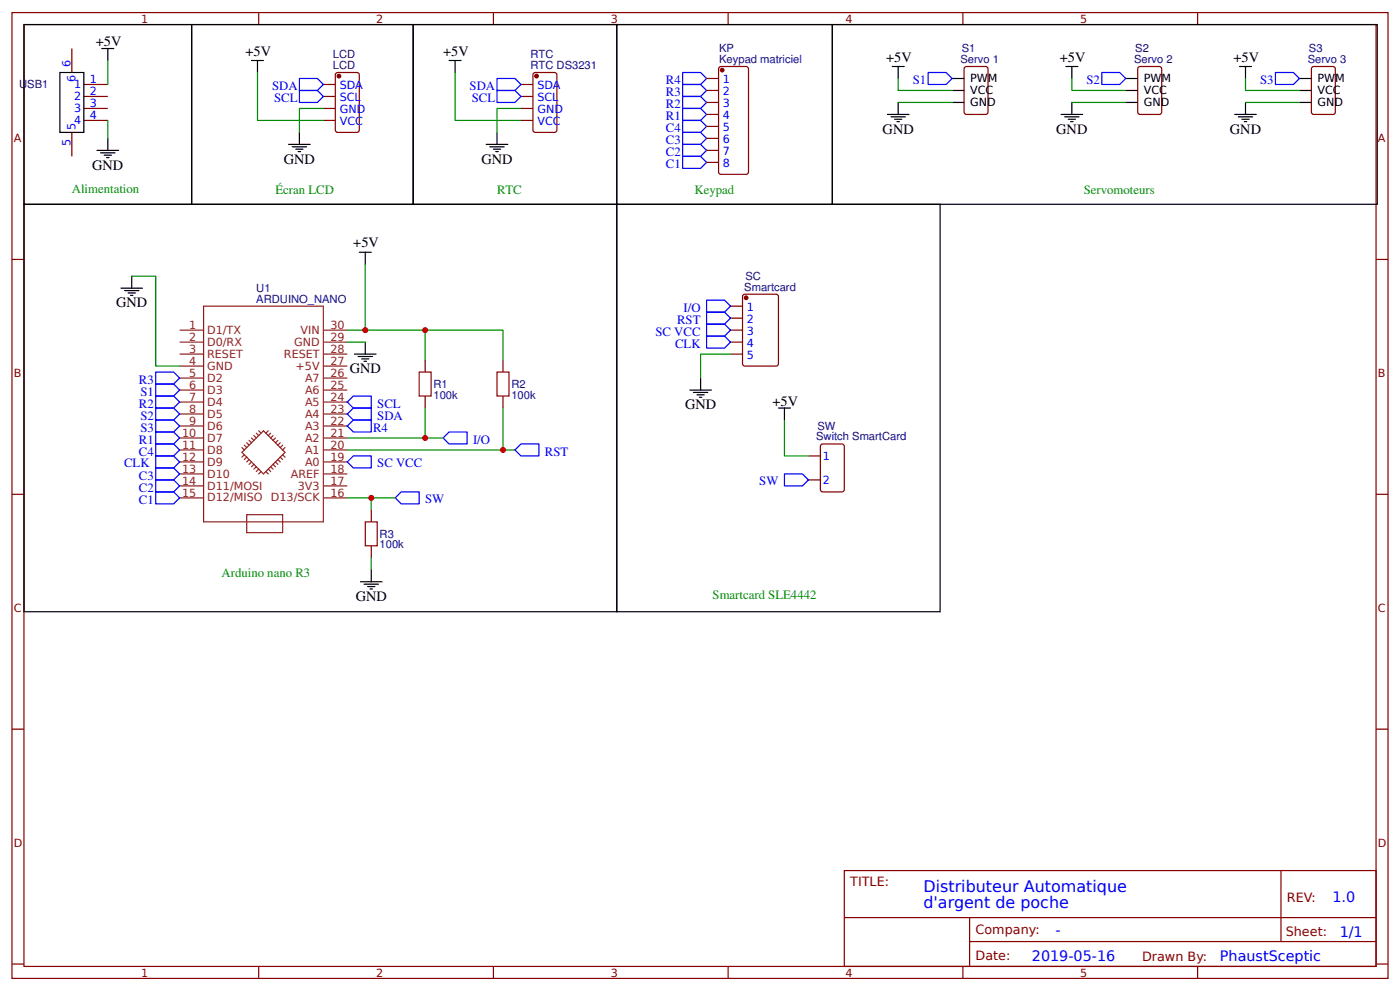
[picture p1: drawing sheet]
<svg xmlns="http://www.w3.org/2000/svg" width="309mm" height="219mm" viewBox="0 0 309 219" stroke-linecap="round" stroke-linejoin="round" font-family="sans-serif">
<g fill="none" stroke="#800" stroke-width=".26">
<path d="M2.6 2.8h304.1v213.2h-304.1zM5.3 5.4h298.7v208h-298.7zM15.9 10.7v5.3M18.5 18.7h5.3M57.1 2.8v2.6M71.4 18.7h2.7M74.3 16.1l4.5-.1 .5 .3 .1 12.4-.3 .5h-4.5l-.4-.2-.1-12.5zM109 2.8v2.6M115.1 18.7h2.6M118 16.1l4.5-.1 .5 .3v12.4l-.2 .5h-4.5l-.5-.2-.1-12.5zM156.1 17.3h2.6M156.1 20h2.6"/>
<path d="M159 14.8l5.8-.1 .3 .1 .3 .4v22.8l-.1 .2-.5 .3h-5.5l-.5-.3-.1-.2v-22.8zM160.9 2.8v2.6M212.7 2.8v2.6M213.1 14.9l.4-.2h4.3l.4 .2 .1 9.8-.3 .5-4.5 .1-.4-.3zM251.4 14.9l.5-.2h4.2l.5 .2v9.8l-.2 .5-4.5 .1-.5-.3zM264.6 2.8v2.6M289.8 14.9l.4-.2h4.3l.4 .2 .1 9.8-.3 .5-4.5 .1-.4-.3zM15.9 29.2v5.3M18.5 21.3h5.3M18.5 23.9h5.3M18.5 26.6h5.3M71.4 21.3h2.7"/>
<path d="M71.4 23.9h2.7M71.4 26.6h2.7M115.1 21.3h2.6M115.1 23.9h2.6M115.1 26.6h2.6M156.1 22.6h2.6M156.1 25.3h2.6M156.1 27.9h2.6M156.1 30.6h2.6M156.1 33.2h2.6M156.1 35.9h2.6M2.6 57.3h2.7"/>
<path d="M304 57.3h2.7M93.9 79.5v2.7M111.1 79.5v2.7M161.4 67.6h2.6M161.4 70.2h2.6M161.4 72.9h2.6M161.4 75.5h2.6M161.4 78.2h2.6M164.3 65h7.1l.5 .2 .1 15.1-.3 .5h-7.1l-.5-.2-.1-15.1zM93.9 87.4v2.7M111.1 87.4v2.7M181.3 98.3l.5-.3h4.2l.5 .3v9.8l-.2 .4-4.5 .1-.5-.3z"/>
<path d="M2.6 109.1h2.7M82 112.6v2.6M178.6 100.7h2.6M178.6 106h2.6M304 109.1h2.7M82 120.5v2.7M2.6 161h2.7M304 161h2.7M186.5 192.2h117.5v21.2h-117.5zM283 192.2v15.7M2.6 212.9h2.7M57.1 213.4v2.6"/>
<path d="M109 213.4v2.6M160.9 213.4v2.6M186.6 202.6h117.3M212.7 213.4v2.6M214.2 207.9h89.7M214.2 202.6v10.6M264.6 213.4v2.6M304 212.9h2.7"/>
</g>
<g fill="none" stroke="#8d2323" stroke-width=".26">
<path d="M39.7 78.2h5.3M39.7 75.5h5.3M39.7 72.9h5.3M45 67.6h26.4v47.6h-26.4zM71.4 78.2h5.3M71.4 75.5h5.3M71.4 72.9h5.3M39.7 99.4h5.3M39.7 96.7h5.3M39.7 94.1h5.3M39.7 91.4h5.3M39.7 88.8h5.3"/>
<path d="M39.7 86.1h5.3M39.7 83.5h5.3M39.7 80.8h5.3M53.4 99.9l4.8-4.8 4.8 4.8-4.8 4.7zM53.4 98.8l.6 .6M54 98.3l.5 .5M54.5 97.8l.5 .5M55 97.2l.6 .6M55.6 96.7l.5 .5M56.1 96.2l.5 .5M56.6 95.6l.5 .6M57.1 95.1l.6 .5"/>
<path d="M59.3 95.1l-.6 .5M59.8 95.6l-.5 .6M60.3 96.2l-.5 .5M60.9 96.7l-.6 .5M61.4 97.2l-.5 .6M61.9 97.8l-.5 .5M62.4 98.3l-.5 .5M63 98.8l-.6 .6M71.4 99.4h5.3M71.4 96.7h5.3M71.4 94.1h5.3M71.4 91.4h5.3"/>
<path d="M71.4 88.8h5.3M71.4 86.1h5.3M71.4 83.5h5.3M71.4 80.8h5.3M39.7 107.3h5.3M39.7 104.6h5.3M39.7 102h5.3M39.7 109.9h5.3M54 100.4l-.6 .5M54.5 113.6h7.9v4h-7.9zM54.5 100.9l-.5 .6M55 101.5l-.5 .5"/>
<path d="M55.6 102l-.6 .5M56.1 102.5l-.5 .6M56.6 103.1l-.5 .5M57.1 103.6l-.5 .5M57.7 104.1l-.6 .5M58.7 104.1l.6 .5M59.3 103.6l.5 .5M59.8 103.1l.5 .5M60.3 102.5l.6 .6M60.9 102l.5 .5M61.4 101.5l.5 .5M61.9 100.9l.5 .6"/>
<path d="M62.4 100.4l.6 .5M71.4 107.3h5.3M71.4 104.6h5.3M71.4 102h5.3M71.4 109.9h5.3"/>
</g>
<g fill="none" stroke="#000" stroke-width=".26">
<path d="M5.3 5.4h37v39.7h-37zM13.2 16h5.3v13.2h-5.3zM22.5 10.7h2.6M23.8 10.7v2.7M42.3 5.4h49v39.7h-49zM55.6 13.4h2.6M56.9 13.4v2.6M91.3 5.4h45v39.7h-45zM99.2 13.4h2.7M100.5 13.4v2.6M136.3 5.4h47.6v39.7h-47.6zM183.9 5.4h120.4v39.7h-120.4z"/>
<path d="M197.1 14.7h2.7M198.4 14.7v2.6M210.3 17.3h2.7M210.3 20h2.7M235.5 14.7h2.6M236.8 14.7v2.6M248.7 17.3h2.7M248.7 20h2.7M273.8 14.7h2.7M275.2 14.7v2.6M287.1 17.3h2.6M287.1 20h2.6"/>
<path d="M21.4 33.2h4.8M22.2 33.7h3.2M23 34.3h1.6M23.5 34.8h.6M23.8 30.6v2.6M63.8 31.9h4.7M64.6 32.4h3.1M65.4 32.9h1.5M65.9 33.5h.5M66.1 29.2v2.7M107.4 31.9h4.8M108.2 32.4h3.2"/>
<path d="M109 32.9h1.6M109.5 33.5h.6M109.8 29.2v2.7M196.1 25.3h4.7M196.8 25.8h3.2M197.6 26.3h1.6M198.2 26.9h.5M198.4 22.6v2.7M210.3 22.6h2.7M234.4 25.3h4.8M235.2 25.8h3.2M236 26.3h1.6"/>
<path d="M236.5 26.9h.6M236.8 22.6v2.7M248.7 22.6h2.7M272.8 25.3h4.7M273.6 25.8h3.2M274.4 26.3h1.6M274.9 26.9h.5M275.2 22.6v2.7M287.1 22.6h2.6M5.3 45.1h131v90h-131zM79.4 55.7h2.6M80.7 55.7v2.6"/>
<path d="M136.3 45.1h71.4v90h-71.4zM26.7 63.6h4.8M27.5 64.2h3.2M28.3 64.7h1.6M28.8 65.2h.6M29.1 61v2.6M78.3 78.2h4.8M79.1 78.7h3.2M79.9 79.2h1.6M80.4 79.8h.6M80.7 75.5v2.7M152.4 86.1h4.8"/>
<path d="M153.2 86.7h3.2M154 87.2h1.6M154.5 87.7h.5M154.8 83.5v2.6M172 90.1h2.6M173.3 90.1v2.6M79.6 128.5h4.8M80.4 129h3.2M81.2 129.5h1.6M81.8 130h.5M82 125.8v2.7"/>
</g>
<g fill="none" stroke="#00f" stroke-width=".26">
<path d="M66.1 17.3h4l1.3 1.4-1.3 1.3h-4zM66.1 20h4l1.3 1.3-1.3 1.3h-4zM109.8 17.3h4l1.3 1.4-1.3 1.3h-4zM109.8 20h4l1.3 1.3-1.3 1.3h-4zM150.8 18.7h4l1.3 1.3-1.3 1.3h-4zM150.8 16h4l1.3 1.3-1.3 1.4h-4zM205.1 16h3.9l1.3 1.3-1.3 1.4h-3.9zM243.4 16h4l1.3 1.3-1.3 1.4h-4zM281.8 16h4l1.3 1.3-1.3 1.4h-4zM150.8 23.9h4l1.3 1.4-1.3 1.3h-4zM150.8 21.3h4l1.3 1.3-1.3 1.3h-4zM150.8 34.5h4l1.3 1.4-1.3 1.3h-4z"/>
<path d="M150.8 31.9h4l1.3 1.3-1.3 1.3h-4zM150.8 29.2h4l1.3 1.4-1.3 1.3h-4zM150.8 26.6h4l1.3 1.3-1.3 1.3h-4zM156.1 68.9h4l1.3 1.3-1.3 1.4h-4zM156.1 74.2h4l1.3 1.3-1.3 1.4h-4zM156.1 66.3h4l1.3 1.3-1.3 1.3h-4zM156.1 71.6h4l1.3 1.3-1.3 1.3h-4zM34.4 95.4h4l1.3 1.3-1.3 1.3h-4zM34.4 87.4h4l1.3 1.4-1.3 1.3h-4zM34.4 82.2h4l1.3 1.3-1.3 1.3h-4zM34.4 98h4l1.3 1.4-1.3 1.3h-4zM34.4 84.8h4l1.3 1.3-1.3 1.3h-4z"/>
<path d="M34.4 90.1h4l1.3 1.3-1.3 1.3h-4zM34.4 92.7h4l1.3 1.4-1.3 1.3h-4zM76.7 94.1l1.4-1.4h3.9v2.7h-3.9zM78.1 90.1h3.9v2.6h-3.9l-1.4-1.3zM78.1 87.4h3.9v2.7h-3.9l-1.4-1.3zM99.2 95.4h4v2.6h-4l-1.3-1.3zM115.1 98h4v2.7h-4l-1.3-1.3zM34.4 108.6h4l1.3 1.3-1.3 1.4h-4zM34.4 106h4l1.3 1.3-1.3 1.3h-4zM34.4 103.3h4l1.3 1.3-1.3 1.4h-4zM34.4 100.7h4l1.3 1.3-1.3 1.3h-4zM78.1 100.7h3.9v2.6h-3.9l-1.4-1.3z"/>
<path d="M88.6 108.6h4v2.7h-4l-1.3-1.4zM173.3 104.6h4l1.3 1.4-1.3 1.3h-4z"/>
</g>
<g fill="#800" stroke="#800" stroke-width=".26">
<circle cx="74.9" cy="16.8" r=".4"/>
<circle cx="118.5" cy="16.8" r=".4"/>
<circle cx="159.5" cy="15.5" r=".4"/>
<circle cx="164.8" cy="65.7" r=".4"/>
</g>
<g fill="none" stroke="#080" stroke-width=".26">
<path d="M23.8 13.4v5.3M56.9 16v10.6h14.5M100.5 16v10.6h14.6M198.4 17.3v2.7h11.9M236.8 17.3v2.7h11.9M275.2 17.3v2.7h11.9M23.8 26.6v4M71.4 23.9h-5.3v5.3M115.1 23.9h-5.3v5.3M198.4 22.6h11.9M236.8 22.6h11.9M275.2 22.6h11.9"/>
<path d="M80.7 58.3v14.6h-4M29.1 61h5.3v19.8h5.3M76.7 75.5h4M80.7 72.9h30.4v6.6M93.9 72.9v6.6M161.4 78.2h-6.6v5.3M76.7 99.4h37.1M76.7 96.7h21.2M93.9 90.1v6.6M111.1 90.1v9.3M173.3 92.7v8h5.3M76.7 109.9h5.3v2.7"/>
<path d="M82 109.9h5.3M82 123.2v2.6"/>
</g>
<path d="M92.6 82.2h2.6v5.2h-2.6zM109.8 82.2h2.6v5.2h-2.6zM80.7 115.2h2.6v5.3h-2.6z" fill="none" stroke="#a00000" stroke-width=".26"/>
<g fill="#c00">
<circle cx="111.1" cy="99.4" r=".66"/>
<circle cx="93.9" cy="72.9" r=".66"/>
<circle cx="82" cy="109.9" r=".66"/>
<circle cx="80.7" cy="72.9" r=".66"/>
<circle cx="93.9" cy="96.7" r=".66"/>
</g>
<g font-size="3.5" fill="#00f">
<text x="204" y="196.9">Distributeur Automatique</text>
<text x="204" y="200.5">d'argent de poche</text>
</g>
<g font-size="3.2">
<text x="21.2" y="10.2">+5V</text>
<text x="54.2" y="12.4">+5V</text>
<text x="97.9" y="12.4">+5V</text>
<text x="195.8" y="13.8">+5V</text>
<text x="234.2" y="13.8">+5V</text>
<text x="272.5" y="13.8">+5V</text>
<text x="195" y="29.5">GND</text>
<text x="233.4" y="29.5">GND</text>
<text x="271.7" y="29.5">GND</text>
<text x="20.4" y="37.4">GND</text>
<text x="62.7" y="36.1">GND</text>
<text x="106.4" y="36.1">GND</text>
<text x="78.1" y="54.6">+5V</text>
<text x="25.7" y="67.9">GND</text>
<text x="77.3" y="82.4">GND</text>
<text x="170.7" y="89.6">+5V</text>
<text x="151.3" y="90.4">GND</text>
<text x="78.6" y="132.7">GND</text>
</g>
<g font-size="3.2" fill="#00f">
<text x="294.4" y="199.2">1.0</text>
<text x="233.2" y="206.3">-</text>
<text x="296" y="206.9">1/1</text>
<text x="228" y="212.2">2019-05-16</text>
<text x="269.5" y="212.1">PhaustSceptic</text>
</g>
<g font-size="2.8" fill="#00f">
<text x="60.1" y="20">SDA</text>
<text x="60.6" y="22.6">SCL</text>
<text x="103.8" y="20">SDA</text>
<text x="104.2" y="22.6">SCL</text>
<text x="147.1" y="23.9">R2</text>
<text x="147.1" y="21.3">R3</text>
<text x="147.1" y="18.7">R4</text>
<text x="201.7" y="18.7">S1</text>
<text x="240" y="18.7">S2</text>
<text x="278.4" y="18.7">S3</text>
<text x="147.1" y="26.6">R1</text>
<text x="147.1" y="29.2">C4</text>
<text x="147.1" y="34.5">C2</text>
<text x="147.1" y="31.9">C3</text>
<text x="147.1" y="37.2">C1</text>
<text x="149.6" y="71.5">RST</text>
<text x="151" y="68.8">I/O</text>
<text x="144.8" y="74.1">SC VCC</text>
<text x="149.1" y="76.8">CLK</text>
<text x="30.7" y="84.8">R3</text>
<text x="31" y="87.4">S1</text>
<text x="83.3" y="90">SCL</text>
<text x="30.7" y="90.1">R2</text>
<text x="31" y="92.7">S2</text>
<text x="31" y="95.4">S3</text>
<text x="82.4" y="95.4">R4</text>
<text x="83.3" y="92.6">SDA</text>
<text x="30.7" y="98">R1</text>
<text x="30.7" y="100.7">C4</text>
<text x="104.5" y="97.9">I/O</text>
<text x="120.4" y="100.6">RST</text>
<text x="27.4" y="103.2">CLK</text>
<text x="30.7" y="106">C3</text>
<text x="83.3" y="103.2">SC VCC</text>
<text x="167.7" y="107.2">SW</text>
<text x="30.7" y="111.3">C1</text>
<text x="30.7" y="108.6">C2</text>
<text x="93.9" y="111.2">SW</text>
</g>
<g font-size="2.8" fill="#090">
<text x="15.9" y="42.5">Alimentation</text>
<text x="60.9" y="42.7">Écran LCD</text>
<text x="109.8" y="42.7">RTC</text>
<text x="153.5" y="42.7">Keypad</text>
<text x="239.4" y="42.7">Servomoteurs</text>
<text x="48.9" y="127.4">Arduino nano R3</text>
<text x="157.4" y="132.3">Smartcard SLE4442</text>
</g>
<g font-size="2.8" fill="#800">
<text x="187.9" y="195.7">TITLE:</text>
<text x="284.3" y="199.2">REV:</text>
<text x="215.5" y="206.3">Company:</text>
<text x="284.1" y="206.8">Sheet:</text>
<text x="215.5" y="212.1">Date:</text>
<text x="252.3" y="212.1">Drawn By:</text>
</g>
<g font-size="2.5" fill="#800">
<text x="31.2" y="5">1</text>
<text x="83.1" y="5">2</text>
<text x="134.9" y="5">3</text>
<text x="186.8" y="5">4</text>
<text x="238.7" y="5">5</text>
<text x="3" y="31.4">A</text>
<text x="304.4" y="31.4">A</text>
<text x="3" y="83.2">B</text>
<text x="304.4" y="83.2">B</text>
<text x="3" y="135.1">C</text>
<text x="304.4" y="135.1">C</text>
<text x="3" y="186.9">D</text>
<text x="304.4" y="186.9">D</text>
<text x="31.2" y="215.6">1</text>
<text x="83.1" y="215.6">2</text>
<text x="134.9" y="215.6">3</text>
<text x="186.8" y="215.6">4</text>
<text x="238.7" y="215.6">5</text>
</g>
<g font-size="2.5" fill="#000080">
<text x="158.9" y="11.5">KP</text>
<text x="212.5" y="11.5">S1</text>
<text x="250.8" y="11.5">S2</text>
<text x="289.2" y="11.5">S3</text>
<text x="73.6" y="15.2">LCD</text>
<text x="73.6" y="12.8">LCD</text>
<text x="117.2" y="15.2">RTC DS3231</text>
<text x="117.2" y="12.8">RTC</text>
<text x="158.9" y="13.9">Keypad matriciel</text>
<text x="212.2" y="13.9">Servo 1</text>
<text x="250.6" y="13.9">Servo 2</text>
<text x="288.9" y="13.9">Servo 3</text>
<text x="4.2" y="19.4">USB1</text>
<text x="56.6" y="64.4">U1</text>
<text x="164.4" y="64.2">Smartcard</text>
<text x="164.7" y="61.8">SC</text>
<text x="56.6" y="66.8">ARDUINO_NANO</text>
<text x="95.8" y="88">100k</text>
<text x="95.8" y="85.7">R1</text>
<text x="113" y="88">100k</text>
<text x="113" y="85.7">R2</text>
<text x="180.6" y="94.9">SW</text>
<text x="180.3" y="97.2">Switch SmartCard</text>
<text x="83.9" y="118.8">R3</text>
<text x="83.9" y="121.1">100k</text>
</g>
<g font-size="2.5" fill="#00f">
<text x="15.6" y="14.7" transform="rotate(-90 15.6 14.7)">6</text>
<text x="16.4" y="19.4">1</text>
<text x="16.4" y="22.1">2</text>
<text x="16.7" y="18.1" transform="rotate(-90 16.7 18.1)">6</text>
<text x="19.8" y="18.4">1</text>
<text x="19.8" y="21">2</text>
<text x="19.8" y="23.7">3</text>
<text x="75.1" y="19.7">SDA</text>
<text x="75.1" y="22.4">SCL</text>
<text x="118.7" y="19.7">SDA</text>
<text x="118.7" y="22.4">SCL</text>
<text x="159.7" y="18.4">1</text>
<text x="159.7" y="21">2</text>
<text x="159.7" y="23.7">3</text>
<text x="16.4" y="24.7">3</text>
<text x="16.4" y="27.4">4</text>
<text x="16.7" y="28.7" transform="rotate(-90 16.7 28.7)">5</text>
<text x="19.8" y="26.3">4</text>
<text x="75.1" y="25">GND</text>
<text x="75.1" y="27.6">VCC</text>
<text x="118.7" y="25">GND</text>
<text x="118.7" y="27.6">VCC</text>
<text x="159.7" y="26.3">4</text>
<text x="159.7" y="29">5</text>
<text x="15.6" y="32.1" transform="rotate(-90 15.6 32.1)">5</text>
<text x="159.7" y="31.6">6</text>
<text x="159.7" y="34.3">7</text>
<text x="159.7" y="36.9">8</text>
<text x="165" y="68.7">1</text>
<text x="165" y="71.3">2</text>
<text x="165" y="74">3</text>
<text x="165" y="76.6">4</text>
<text x="165" y="79.2">5</text>
<text x="181.8" y="101.5">1</text>
<text x="181.8" y="106.8">2</text>
</g>
<g font-size="2.5">
<text x="214.3" y="23.4">GND</text>
<text x="214.3" y="18.1">PWM</text>
<text x="214.3" y="20.8">VCC</text>
<text x="252.7" y="23.4">GND</text>
<text x="252.7" y="18.1">PWM</text>
<text x="252.7" y="20.8">VCC</text>
<text x="291" y="23.4">GND</text>
<text x="291" y="18.1">PWM</text>
<text x="291" y="20.8">VCC</text>
</g>
<g font-size="2.5" fill="#8d2323">
<text x="41.8" y="77.9">3</text>
<text x="41.8" y="75.3">2</text>
<text x="41.8" y="72.6">1</text>
<text x="45.8" y="76.3">D0/RX</text>
<text x="45.8" y="73.7">D1/TX</text>
<text x="65" y="76.3">GND</text>
<text x="66.4" y="73.7">VIN</text>
<text x="73" y="72.6">30</text>
<text x="73" y="75.3">29</text>
<text x="73" y="77.9">28</text>
<text x="41.8" y="83.2">5</text>
<text x="41.8" y="80.6">4</text>
<text x="45.8" y="81.6">GND</text>
<text x="45.8" y="79">RESET</text>
<text x="62.7" y="79">RESET</text>
<text x="65.3" y="81.6">+5V</text>
<text x="73" y="80.6">27</text>
<text x="73" y="83.2">26</text>
<text x="41.8" y="88.5">7</text>
<text x="41.8" y="85.9">6</text>
<text x="45.8" y="89.6">D4</text>
<text x="45.8" y="86.9">D3</text>
<text x="45.8" y="84.3">D2</text>
<text x="67.4" y="84.3">A7</text>
<text x="67.4" y="86.9">A6</text>
<text x="67.4" y="89.6">A5</text>
<text x="73" y="85.9">25</text>
<text x="73" y="88.5">24</text>
<text x="41.8" y="93.8">9</text>
<text x="41.8" y="91.1">8</text>
<text x="45.8" y="94.9">D6</text>
<text x="45.8" y="92.2">D5</text>
<text x="67.4" y="92.2">A4</text>
<text x="67.4" y="94.9">A3</text>
<text x="73" y="91.1">23</text>
<text x="73" y="93.8">22</text>
<text x="40.2" y="101.7">12</text>
<text x="40.2" y="99.1">11</text>
<text x="40.2" y="96.4">10</text>
<text x="45.8" y="100.1">D8</text>
<text x="45.8" y="97.5">D7</text>
<text x="67.4" y="97.5">A2</text>
<text x="67.4" y="100.1">A1</text>
<text x="73" y="96.4">21</text>
<text x="73" y="99.1">20</text>
<text x="73" y="101.7">19</text>
<text x="40.2" y="107">14</text>
<text x="40.2" y="104.4">13</text>
<text x="45.8" y="105.4">D10</text>
<text x="45.8" y="102.8">D9</text>
<text x="64.3" y="105.4">AREF</text>
<text x="67.4" y="102.8">A0</text>
<text x="73" y="104.4">18</text>
<text x="73" y="107">17</text>
<text x="40.2" y="109.7">15</text>
<text x="45.8" y="108.1">D11/MOSI</text>
<text x="45.8" y="110.7">D12/MISO</text>
<text x="59.8" y="110.7">D13/SCK</text>
<text x="65.8" y="108.1">3V3</text>
<text x="73" y="109.7">16</text>
</g>
</svg>
